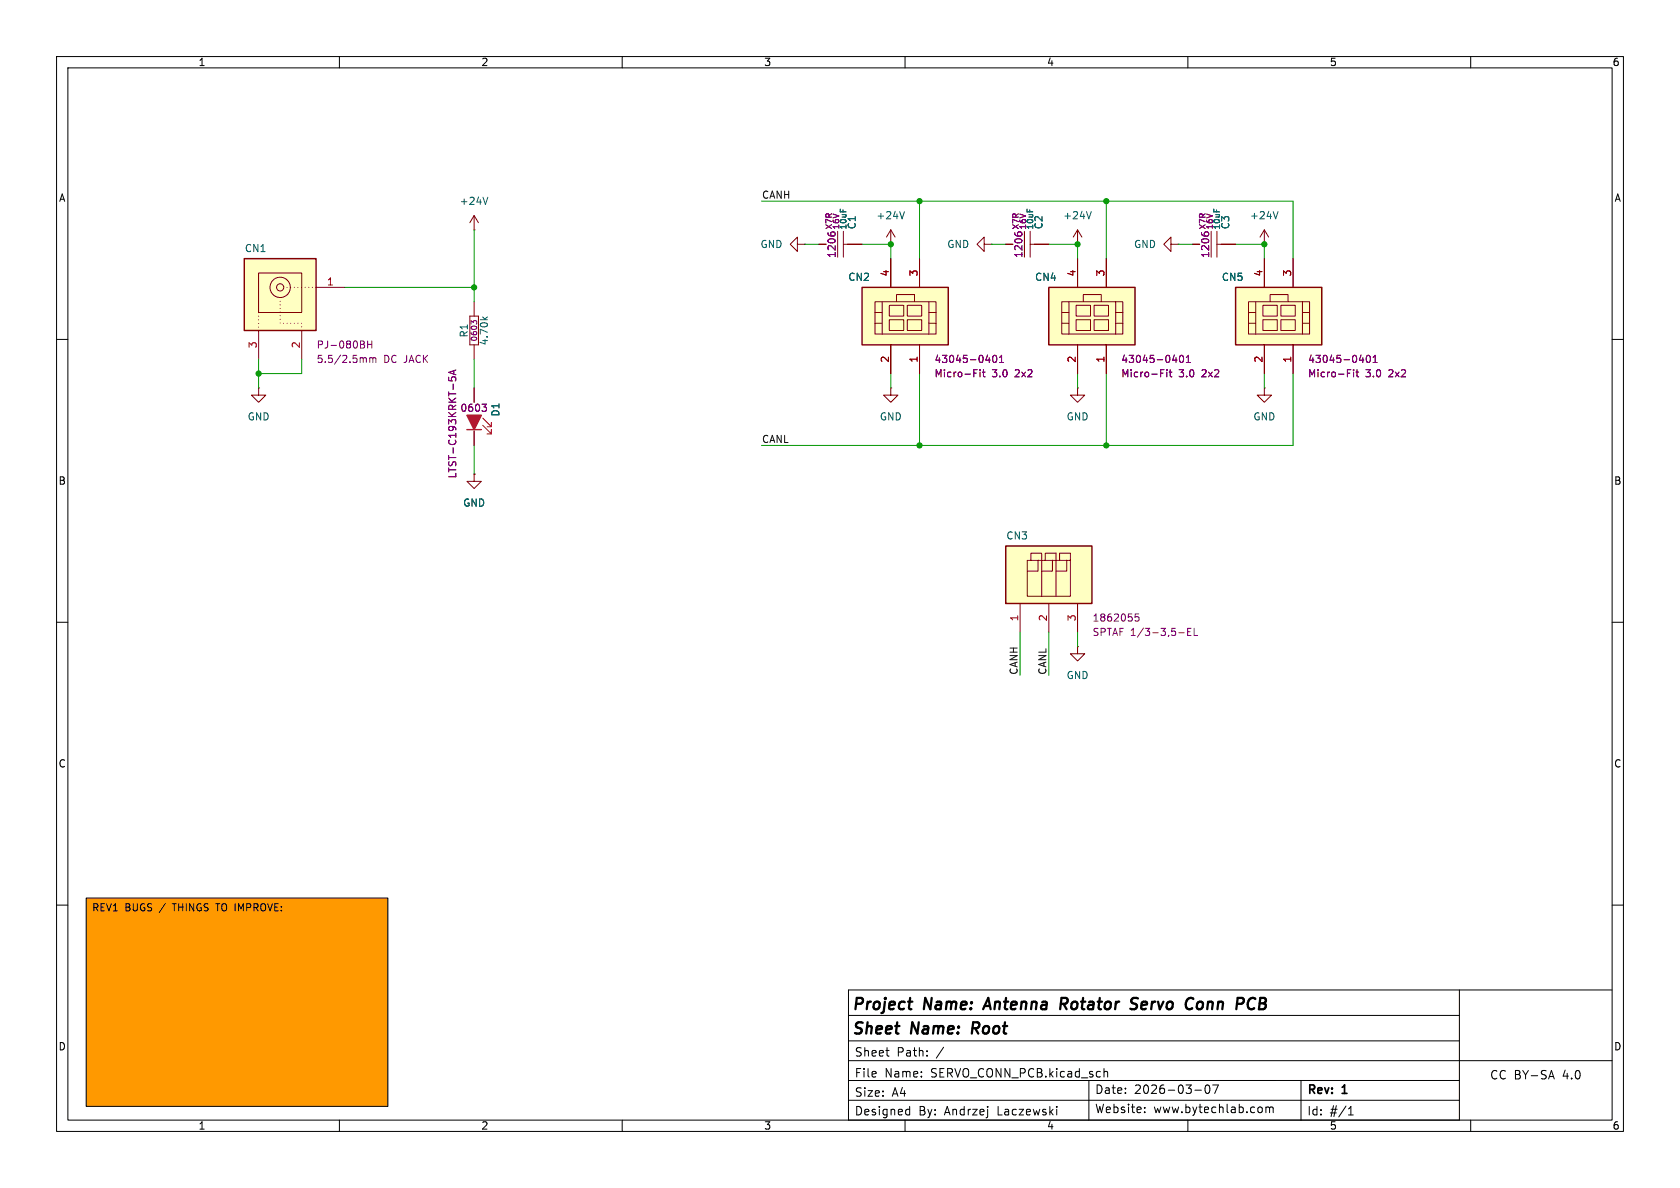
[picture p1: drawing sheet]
<svg xmlns="http://www.w3.org/2000/svg" width="297mm" height="210mm" viewBox="0 0 297 210" stroke-linecap="round" stroke-linejoin="round" font-family="sans-serif">
<path d="M0 0h297v210h-297z" fill="#fff" stroke="#fff" stroke-width=".18"/>
<g fill="none" stroke="#000" stroke-width=".18">
<path d="M10 10h277v190h-277zM12 12h273v186h-273zM60 10v2M110 10v2M160 10v2M210 10v2M260 10v2M10 60h2M285 60h2M10 110h2M285 110h2M10 160h2"/>
<path d="M150 179.5h108M258 175v23h-108v-23h135M285 160h2M60 198v2M110 198v2M150 184h108M150 187.5h135M150 194.5h108M156.6 185.7h.6M157 186.7h.2M160 198v2M160.4 196.1l.4 .1"/>
<path d="M160.8 195.6v1.5M160.8 197l-.4 .1M163.9 186.6v.1M163.9 185.8v.1M186.8 195.6v.1M186.8 196.1v1M192.5 191v7M195.2 188.9v1.5M195.2 189.5l.2-.1 .3 .1 .1 .9M202.4 196.5v.2M202.4 195.8v.1M210 198v2"/>
<path d="M211.2 192.7h1.2M213.2 191.9l.2-.1a.81 .81 0 0 1 .6 .6 .81 .81 0 0 1-.3 .8l-.2 .1a.81 .81 0 0 1-.3-1.4zM214.4 191.8h1l-.7 1.5M223.1 195.8v.7M223.8 195.7v1M223.8 195.8l.4-.1 .2 .2M224.4 195.9l.3-.2 .3 .1 .1 .9M224.4 195.9v.8M230 191v7M238.4 197.1h.8M238.4 196l.4-.4v1.5M258 191h-108"/>
<path d="M260 198v2M273.9 190.3h.7M274.3 189.2l.5 1.5"/>
</g>
<path d="M160.5 177.1h.8M174.7 176.4l-.9 2M188 177.5l.6 .9M188.4 176.4h-.7l-.3 2M188.5 177.4l-1 .1M200.1 177.3l.6 .2a.49 .49 0 0 1 .3 .5 .49 .49 0 0 1-.4 .4h-.5M200.2 176.5l.2-.1 .8 .1M212.3 177.1a.62 .62 0 0 0-.7 .4v.7a.52 .52 0 0 0 .8 .1M221.7 178.2a.73 .73 0 0 1-.8 .1M221.9 176.6a.69 .69 0 0 0-1 .1M172.1 180.7l-.3 2" fill="none" stroke="#000" stroke-width=".4"/>
<path d="M15.2 158.8h53.4v36.8h-53.4z" fill="#f90"/>
<path d="M82.5 75.9h2.6" fill="none" stroke="#f00" stroke-width=".25"/>
<path d="M85.3 75.2l1.6 1.5v-.8v.8h-.8M85.3 73.9l1.6 1.5v-.7v.7h-.8" fill="none" stroke="#f00" stroke-width=".18"/>
<path d="M82.5 73.4h2.6l-1.3 2.5z" fill="#f00" stroke="#f00" stroke-width=".25"/>
<path d="M83.8 68.6v2.5M83.8 76.2v2.5M83.8 83.8v1.3h1.3l-1.3 1.3-1.3-1.3h1.3M83.8 83.8h.1" fill="none" stroke="#840000" stroke-width=".18"/>
<path d="M79.3 66.7v.6h.6l-.1-.1 .1-.5 .1-.1 .5 .1 .1 .2-.1 .4M80.2 65.5v.6M80.6 65.4l-1.3 .4 1.3 .5M85.2 71.4h.8l-.4 .5M85.8 71.9l.2 .3v.3l-.2 .2" fill="none" stroke="#840084" stroke-width=".18"/>
<path d="M185.4 50.8h15.3v10.2h-15.3z" fill="#ffffc2"/>
<g fill="none" stroke="#840000" stroke-width=".18">
<path d="M144.8 43.2h1.2M148.1 40.9v4.6M149.1 43.2h3.3M149.1 40.9v4.6M187.7 53.3h10.8v5.8h-10.8zM187.7 55.2h1.3M187.7 57.2h1.3M189 53.3v5.8M190.2 54h2.6v1.9h-2.6zM190.2 56.5h2.6v1.9h-2.6zM190.5 43.2h.1M190.5 40.6v2.6"/>
<path d="M190.5 45.7v5.1M190.5 40.6l-.8 1.3M190.5 40.6l.8 1.3M191.5 53.3v-1.2h3.2v1.2M193.4 54h2.6v1.9h-2.6zM193.4 56.5h2.6v1.9h-2.6zM195.6 45.7v5.1M197.2 55.2h1.3M197.2 57.2h1.3M197.2 53.3v5.8M210.8 43.2h1.3M214.1 40.9v4.6"/>
<path d="M215.1 40.9v4.6M215.1 43.2h3.3M45.7 68.6v1.3h1.3l-1.3 1.2-1.3-1.2h1.3M45.7 68.6h.1M190.5 61v5M195.6 61v5"/>
</g>
<path d="M185.4 50.8h15.3v10.2h-15.3z" fill="none" stroke="#840000" stroke-width=".25"/>
<g fill="none" stroke="#840084" stroke-width=".18">
<path d="M146.4 41.1v.3M146.9 41.1v.1M147.6 41.1v.1M212.4 41.1v.3M213 41.1l-.1 .1M213.6 41.1l.1 .1M205.2 66h.4M205.2 65.3h.6M206.3 65.3v.2M206.3 65.8v.8M206.7 65.8h.5M206.9 65.3v1.1l.3 .2"/>
<path d="M207.3 63.7h.8M207.9 63.2v.9M208.6 62.9l.2-.1a.68 .68 0 0 1 .5 .6 .68 .68 0 0 1-.5 .7l-.2-.1-.1-.4zM209.7 64.1h.7M209.7 63.2l.4-.4v1.3"/>
</g>
<path d="M148.5 37v.5M192.9 37.4l-.4 1.3M214.6 37v.5" fill="none" stroke="#006464" stroke-width=".18"/>
<path d="M152.4 50.8h15.2v10.2h-15.2z" fill="#ffffc2"/>
<g fill="none" stroke="#840000" stroke-width=".18">
<path d="M141 43.2v1.3l-1.3-1.3 1.3-1.3v1.3h1.2M142.2 43.2h.1M154.7 53.3h10.8v5.8h-10.8zM154.7 55.2h1.3M154.7 57.2h1.3M156 53.3v5.8M157.2 54h2.6v1.9h-2.6zM157.2 56.5h2.6v1.9h-2.6zM157.5 45.7v5.1M158.5 53.3v-1.2h3.2v1.2M160.4 54h2.5v1.9h-2.5zM160.4 56.5h2.5v1.9h-2.5z"/>
<path d="M162.6 45.7v5.1M164.2 55.2h1.3M164.2 57.2h1.3M164.2 53.3v5.8M177.8 43.2h1.3M181.1 40.9v4.6M182.1 40.9v4.6M182.1 43.2h3.3M157.5 61v5M162.6 61v5"/>
</g>
<path d="M152.4 50.8h15.2v10.2h-15.2z" fill="none" stroke="#840000" stroke-width=".25"/>
<g fill="none" stroke="#840084" stroke-width=".18">
<path d="M179.4 41.1v.3M179.9 41.1v.1M180.6 41.1l.1 .1M172.2 66h.4M172.2 65.3h.6M173.3 65.3v.2M173.3 65.8v.8M173.7 65.8h.5M173.9 65.3v1.1l.3 .2M174.3 63.7h.8M174.9 63.2v.9M175.6 62.9l.2-.1a.68 .68 0 0 1 .4 .6 .68 .68 0 0 1-.4 .7l-.2-.1-.1-.4z"/>
<path d="M176.7 64.1h.7M176.7 63.2l.4-.4v1.3"/>
</g>
<path d="M181.6 37v.5" fill="none" stroke="#006464" stroke-width=".18"/>
<path d="M43.2 45.7h12.7v12.7h-12.7z" fill="#ffffc2"/>
<g fill="none" stroke="#840000" stroke-width=".18">
<path d="M83.8 38.1l-.7 1.3M83.8 38.1l.8 1.3M83.8 38.1v2.5M45.7 48.3h7.6v6.9h-7.6zM45.7 58.4v5.1M53.3 58.4v5.1M55.9 50.8h5.1M83.1 55.9h1.5v5.1h-1.5zM83.8 40.6h.1M83.8 53.3v2.6M207 43.2v1.3l-1.3-1.3 1.3-1.3v1.3h1.3M208.3 43.2h.1"/>
<path d="M223.5 43.2h.1M223.5 40.6l-.7 1.3M223.5 40.6l.8 1.3M223.5 40.6v2.6M83.8 61v2.5M190.5 68.6v1.3h1.3l-1.3 1.2-1.3-1.2h1.3M190.5 68.6h.1M223.5 68.6v1.3h1.3l-1.3 1.2-1.3-1.2h1.3M223.5 68.6h.1M190.5 114.3v1.3h1.3l-1.3 1.2-1.3-1.2h1.3M190.5 114.3h.1"/>
<circle cx="49.5" cy="50.8" r=".63"/>
<circle cx="49.5" cy="50.8" r="1.8"/>
</g>
<path d="M43.2 45.7h12.7v12.7h-12.7z" fill="none" stroke="#840000" stroke-width=".25"/>
<path d="M45.7 55.2v3.2M53.3 58.4v-1.2h-3.8v-4.5M55.9 50.8h-5.7" fill="none" stroke="#840000" stroke-width=".18" stroke-dasharray="0 .6"/>
<path d="M84.3 57.2v-.3l-.2-.2h-.4v.3l-.4-.3v.6M64.4 61v.4M64.7 63.3l.1 .8M65 60.3v1.2M65 60.9h.7M65.4 63.2v.9M65.4 63.4l.3-.2 .2 .2M65.7 60.3v1.2M65.9 63.4l.2-.2 .3 .1 .1 .8M65.9 63.4v.7" fill="none" stroke="#840084" stroke-width=".18"/>
<path d="M86.2 34.9l-.4 1.2M225.9 37.4l-.4 1.3M85.3 56l.5 .5M86.2 56l-.5 .4" fill="none" stroke="#006464" stroke-width=".18"/>
<path d="M177.8 96.5h15.2v10.2h-15.2z" fill="#ffffc2"/>
<g fill="none" stroke="#840000" stroke-width=".18">
<path d="M157.5 43.2h.1M157.5 40.6l-.8 1.3M157.5 40.6l.7 1.3M157.5 40.6v2.6M174 43.2v1.3l-1.3-1.3 1.3-1.3v1.3h1.3M175.3 43.2h.1M157.5 68.6v1.3h1.2l-1.2 1.2-1.3-1.2h1.3M157.5 68.6h.1M181.6 99.1h7.6v6.3h-7.6zM182.2 99.1v-1.3h1.9v7.6M183.5 99.1v1.9h-1.9M184.8 99.1v-1.3h1.9v7.6"/>
<path d="M186.1 99.1v1.9h-2M187.3 99.1v-1.3h1.9v1.3M188.6 99.1v1.9h-1.9M180.3 106.7v5.1M185.4 106.7v5.1M190.5 106.7v5.1"/>
</g>
<path d="M177.8 96.5h15.2v10.2h-15.2z" fill="none" stroke="#840000" stroke-width=".25"/>
<path d="M201.3 108.5h-.6v.6l.1-.1 .5 .1 .1 .2-.1 .4-.2 .1-.4-.1M208.4 111.9h1M210 111.7h.4M210.6 111.1h-.6v1.2h.6M211.1 111.1v1.2h.6" fill="none" stroke="#840084" stroke-width=".18"/>
<path d="M159.9 37.4l-.4 1.3" fill="none" stroke="#006464" stroke-width=".18"/>
<path d="M218.4 50.8h15.3v10.2h-15.3z" fill="#ffffc2"/>
<g fill="none" stroke="#840000" stroke-width=".18">
<path d="M144.8 43.2h1.2M149.9 43.2h2.5M157.5 45.7v5.1M162.6 45.7v5.1M177.8 43.2h1.3M182.9 43.2h2.5M190.5 45.7v5.1M195.6 45.7v5.1M210.8 43.2h1.3M215.9 43.2h2.5M220.7 53.3h10.8v5.8h-10.8zM220.7 55.2h1.3"/>
<path d="M220.7 57.2h1.3M222 53.3v5.8M223.3 54h2.5v1.9h-2.5zM223.3 56.5h2.5v1.9h-2.5zM223.5 45.7v5.1M224.5 53.3v-1.2h3.2v1.2M226.4 54h2.6v1.9h-2.6zM226.4 56.5h2.6v1.9h-2.6zM228.6 45.7v5.1M230.3 55.2h1.2M230.3 57.2h1.2M230.3 53.3v5.8"/>
<path d="M83.8 68.6v2.5M83.8 76.2v2.5M157.5 61v5M162.6 61v5M190.5 61v5M195.6 61v5M223.5 61v5M228.6 61v5M83.8 83.8h.1"/>
</g>
<path d="M218.4 50.8h15.3v10.2h-15.3z" fill="none" stroke="#840000" stroke-width=".25"/>
<g fill="none" stroke="#840084" stroke-width=".18">
<path d="M146.4 41.1v.3M146.9 41.1v.1M147.6 41.1v.1M179.4 41.1v.3M179.9 41.1v.1M180.6 41.1l.1 .1M212.4 41.1v.3M213 41.1l-.1 .1M213.6 41.1l.1 .1M79.3 66.7v.6h.6l-.1-.1 .1-.5 .1-.1 .5 .1 .1 .2-.1 .4M80.2 65.5v.6M80.6 65.4l-1.3 .4 1.3 .5"/>
<path d="M85.2 71.4h.8l-.4 .5M85.8 71.9l.2 .3v.3l-.2 .2M172.2 66h.4M172.2 65.3h.6M173.3 65.3v.2M173.3 65.8v.8M173.7 65.8h.5M173.9 65.3v1.1l.3 .2M174.3 63.7h.8M174.9 63.2v.9M175.6 62.9l.2-.1a.68 .68 0 0 1 .4 .6 .68 .68 0 0 1-.4 .7l-.2-.1-.1-.4zM176.7 64.1h.7"/>
<path d="M176.7 63.2l.4-.4v1.3M205.2 66h.4M205.2 65.3h.6M206.3 65.3v.2M206.3 65.8v.8M206.7 65.8h.5M206.9 65.3v1.1l.3 .2M207.3 63.7h.8M207.9 63.2v.9M208.6 62.9l.2-.1a.68 .68 0 0 1 .5 .6 .68 .68 0 0 1-.5 .7l-.2-.1-.1-.4zM209.7 64.1h.7M209.7 63.2l.4-.4v1.3"/>
<path d="M238.2 66h.4M238.2 65.3h.6M239.3 65.3v.2M239.3 65.8v.8M239.7 65.8h.5M239.9 65.3v1.1l.3 .2M240.3 63.7h.8M240.9 63.2v.9M241.7 62.9l.1-.1a.68 .68 0 0 1 .5 .6 .68 .68 0 0 1-.5 .7l-.1-.1-.2-.4zM242.7 64.1h.8M242.7 63.2l.4-.4v1.3"/>
</g>
<g fill="none" stroke="#009600" stroke-width=".18">
<path d="M134.6 35.6h94v10.1M162.6 35.6v10.1M195.6 35.6v10.1M61 50.8h22.8M83.8 40.6v12.7M142.2 43.2h2.6M152.4 43.2h5.1v2.5M175.3 43.2h2.5M185.4 43.2h5.1v2.5M208.3 43.2h2.5M218.4 43.2h5.1v2.5M45.7 63.5v5.1"/>
<path d="M53.3 63.5v2.5h-7.6M83.8 63.5v5.1M83.8 78.7v5.1M157.5 66v2.6M162.6 66v12.7M190.5 66v2.6M195.6 66v12.7M223.5 66v2.6M228.6 66v12.7h-94M180.3 111.8v7.6M185.4 111.8v7.6M190.5 111.8v2.5"/>
</g>
<path d="M15.2 158.8h53.4v36.8h-53.4z" fill="none" stroke="#000" stroke-width=".18"/>
<path d="M148.5 37v.5M181.6 37v.5M214.6 37v.5" fill="none" stroke="#006464" stroke-width=".18"/>
<g fill="#009600" stroke="#009600" stroke-width=".18">
<circle cx="45.7" cy="66" r=".46"/>
<circle cx="83.8" cy="50.8" r=".46"/>
<circle cx="190.5" cy="43.2" r=".46"/>
<circle cx="195.6" cy="35.6" r=".46"/>
<circle cx="195.6" cy="78.7" r=".46"/>
<circle cx="162.6" cy="78.7" r=".46"/>
<circle cx="162.6" cy="35.6" r=".46"/>
<circle cx="157.5" cy="43.2" r=".46"/>
<circle cx="223.5" cy="43.2" r=".46"/>
</g>
<g font-size="2.8">
<text x="150.5" y="179.1">Project</text>
<text x="163.4" y="179.1">Name:</text>
<text x="175" y="179.1">Antenna</text>
<text x="189.1" y="179.1">Rotator</text>
<text x="202.4" y="179.1">Servo</text>
<text x="212.9" y="179.1">Conn</text>
<text x="222.6" y="179.1">PCB</text>
<text x="150.5" y="183.4">Sheet</text>
<text x="161.1" y="183.4">Name:</text>
<text x="172.7" y="183.4">Root</text>
</g>
<g font-size="2.1">
<text x="151" y="190.7">File</text>
<text x="151" y="187">Sheet</text>
<text x="156.4" y="190.7">Name:</text>
<text x="158.5" y="187">Path:</text>
<text x="164.6" y="190.7">SERVO_CONN_PCB.kicad_sch</text>
<text x="165.6" y="187">/</text>
<text x="263.3" y="191">CC BY-SA</text>
<text x="276.3" y="191">4.0</text>
<text x="151" y="194.1">Size:</text>
<text x="151" y="197.4">Designed</text>
<text x="157.7" y="194.1">A4</text>
<text x="162.4" y="197.4">By:</text>
<text x="167" y="197.4">Andrzej</text>
<text x="176.5" y="197.4">Laczewski</text>
<text x="193.5" y="193.6">Date:</text>
<text x="193.5" y="197">Website:</text>
<text x="200.5" y="193.6">2026-03-07</text>
<text x="203.9" y="197">www.bytechlab.com</text>
<text x="231" y="193.8">Rev:</text>
<text x="231" y="197.4">Id:</text>
<text x="235.1" y="197.4">#/1</text>
<text x="237.4" y="193.8">1</text>
</g>
<g font-size="1.8">
<text x="35" y="11.9">1</text>
<text x="85" y="11.9">2</text>
<text x="135" y="11.9">3</text>
<text x="185" y="11.9">4</text>
<text x="235" y="11.9">5</text>
<text x="285" y="11.9">6</text>
<text x="10.3" y="35.9">A</text>
<text x="285.3" y="35.9">A</text>
<text x="10.3" y="85.9">B</text>
<text x="285.3" y="85.9">B</text>
<text x="10.3" y="135.9">C</text>
<text x="285.3" y="135.9">C</text>
<text x="16.2" y="161.4">REV1</text>
<text x="22.1" y="161.4">BUGS /</text>
<text x="30.8" y="161.4">THINGS TO IMPROVE:</text>
<text x="10.3" y="185.9">D</text>
<text x="285.3" y="185.9">D</text>
<text x="35" y="199.9">1</text>
<text x="85" y="199.9">2</text>
<text x="135" y="199.9">3</text>
<text x="185" y="199.9">4</text>
<text x="235" y="199.9">5</text>
<text x="285" y="199.9">6</text>
</g>
<g font-size="1.8" fill="#0f0f0f">
<text x="134.6" y="35.2">CANH</text>
<text x="134.6" y="78.4">CANL</text>
<text x="180" y="119.4" transform="rotate(-90 180 119.4)">CANH</text>
<text x="185.1" y="119.4" transform="rotate(-90 185.1 119.4)">CANL</text>
</g>
<g font-size="1.8" fill="#006464">
<text x="81.2" y="36.4">+24V</text>
<text x="151.5" y="40.6" transform="rotate(-90 151.5 40.6)">C1</text>
<text x="154.8" y="39">+24V</text>
<text x="184.5" y="40.6" transform="rotate(-90 184.5 40.6)">C2</text>
<text x="187.9" y="39">+24V</text>
<text x="217.5" y="40.6" transform="rotate(-90 217.5 40.6)">C3</text>
<text x="220.9" y="39">+24V</text>
<text x="43.2" y="44.8">CN1</text>
<text x="134.3" y="44">GND</text>
<text x="167.4" y="44">GND</text>
<text x="200.4" y="44">GND</text>
<text x="149.9" y="49.8">CN2</text>
<text x="182.9" y="49.8">CN4</text>
<text x="215.9" y="49.8">CN5</text>
<text x="86.5" y="61.2" transform="rotate(-90 86.5 61.2)">4.70k</text>
<text x="43.7" y="74.5">GND</text>
<text x="88.5" y="73.7" transform="rotate(-90 88.5 73.7)">D1</text>
<text x="155.4" y="74.5">GND</text>
<text x="188.5" y="74.5">GND</text>
<text x="221.5" y="74.5">GND</text>
<text x="81.8" y="89.8">GND</text>
<text x="177.8" y="95.6">CN3</text>
<text x="188.5" y="120.2">GND</text>
</g>
<g font-size="1.8" fill="#840084">
<text x="147.9" y="45.7" transform="rotate(-90 147.9 45.7)">1206</text>
<text x="180.9" y="45.7" transform="rotate(-90 180.9 45.7)">1206</text>
<text x="214" y="45.7" transform="rotate(-90 214 45.7)">1206</text>
<text x="82.9" y="59.8" transform="rotate(-90 82.9 59.8)">R1</text>
<text x="55.9" y="64.4">5.5/2.5mm</text>
<text x="55.9" y="61.8">PJ-080BH</text>
<text x="67.8" y="64.4">DC JACK</text>
<text x="165.1" y="64.4">43045-0401</text>
<text x="198.1" y="64.4">43045-0401</text>
<text x="231.1" y="64.4">43045-0401</text>
<text x="165.1" y="66.9">Micro-Fit</text>
<text x="175.4" y="66.9">3.0</text>
<text x="179.5" y="66.9">2x2</text>
<text x="198.1" y="66.9">Micro-Fit</text>
<text x="208.4" y="66.9">3.0</text>
<text x="212.6" y="66.9">2x2</text>
<text x="231.1" y="66.9">Micro-Fit</text>
<text x="241.4" y="66.9">3.0</text>
<text x="245.6" y="66.9">2x2</text>
<text x="81.3" y="73">0603</text>
<text x="80.9" y="84.7" transform="rotate(-90 80.9 84.7)">LTST-C193KRKT-5A</text>
<text x="193" y="112.6">SPTAF 1/3-3,5-EL</text>
<text x="193" y="110.1">1862055</text>
</g>
<g font-size="1.8" fill="#a90000">
<text x="57.7" y="50.5">1</text>
<text x="157.2" y="49" transform="rotate(-90 157.2 49)">4</text>
<text x="162.3" y="49" transform="rotate(-90 162.3 49)">3</text>
<text x="190.2" y="49" transform="rotate(-90 190.2 49)">4</text>
<text x="195.3" y="49" transform="rotate(-90 195.3 49)">3</text>
<text x="223.3" y="49" transform="rotate(-90 223.3 49)">4</text>
<text x="228.3" y="49" transform="rotate(-90 228.3 49)">3</text>
<text x="45.5" y="61.7" transform="rotate(-90 45.5 61.7)">3</text>
<text x="53.1" y="61.7" transform="rotate(-90 53.1 61.7)">2</text>
<text x="157.2" y="64.2" transform="rotate(-90 157.2 64.2)">2</text>
<text x="162.3" y="64.2" transform="rotate(-90 162.3 64.2)">1</text>
<text x="190.2" y="64.2" transform="rotate(-90 190.2 64.2)">2</text>
<text x="195.3" y="64.2" transform="rotate(-90 195.3 64.2)">1</text>
<text x="223.3" y="64.2" transform="rotate(-90 223.3 64.2)">2</text>
<text x="228.3" y="64.2" transform="rotate(-90 228.3 64.2)">1</text>
<text x="180.1" y="109.9" transform="rotate(-90 180.1 109.9)">1</text>
<text x="185.2" y="109.9" transform="rotate(-90 185.2 109.9)">2</text>
<text x="190.2" y="109.9" transform="rotate(-90 190.2 109.9)">3</text>
</g>
<g font-size="1.4" fill="#840084">
<text x="147.3" y="40.7" transform="rotate(-90 147.3 40.7)">X7R</text>
<text x="148.6" y="40.7" transform="rotate(-90 148.6 40.7)">16V</text>
<text x="180.3" y="40.7" transform="rotate(-90 180.3 40.7)">X7R</text>
<text x="181.6" y="40.7" transform="rotate(-90 181.6 40.7)">16V</text>
<text x="213.3" y="40.7" transform="rotate(-90 213.3 40.7)">X7R</text>
<text x="214.6" y="40.7" transform="rotate(-90 214.6 40.7)">16V</text>
<text x="84.6" y="60.5" transform="rotate(-90 84.6 60.5)">0603</text>
</g>
<g font-size="1.4" fill="#006464">
<text x="149.8" y="40.7" transform="rotate(-90 149.8 40.7)">10uF</text>
<text x="182.9" y="40.7" transform="rotate(-90 182.9 40.7)">10uF</text>
<text x="215.9" y="40.7" transform="rotate(-90 215.9 40.7)">10uF</text>
</g>
</svg>
